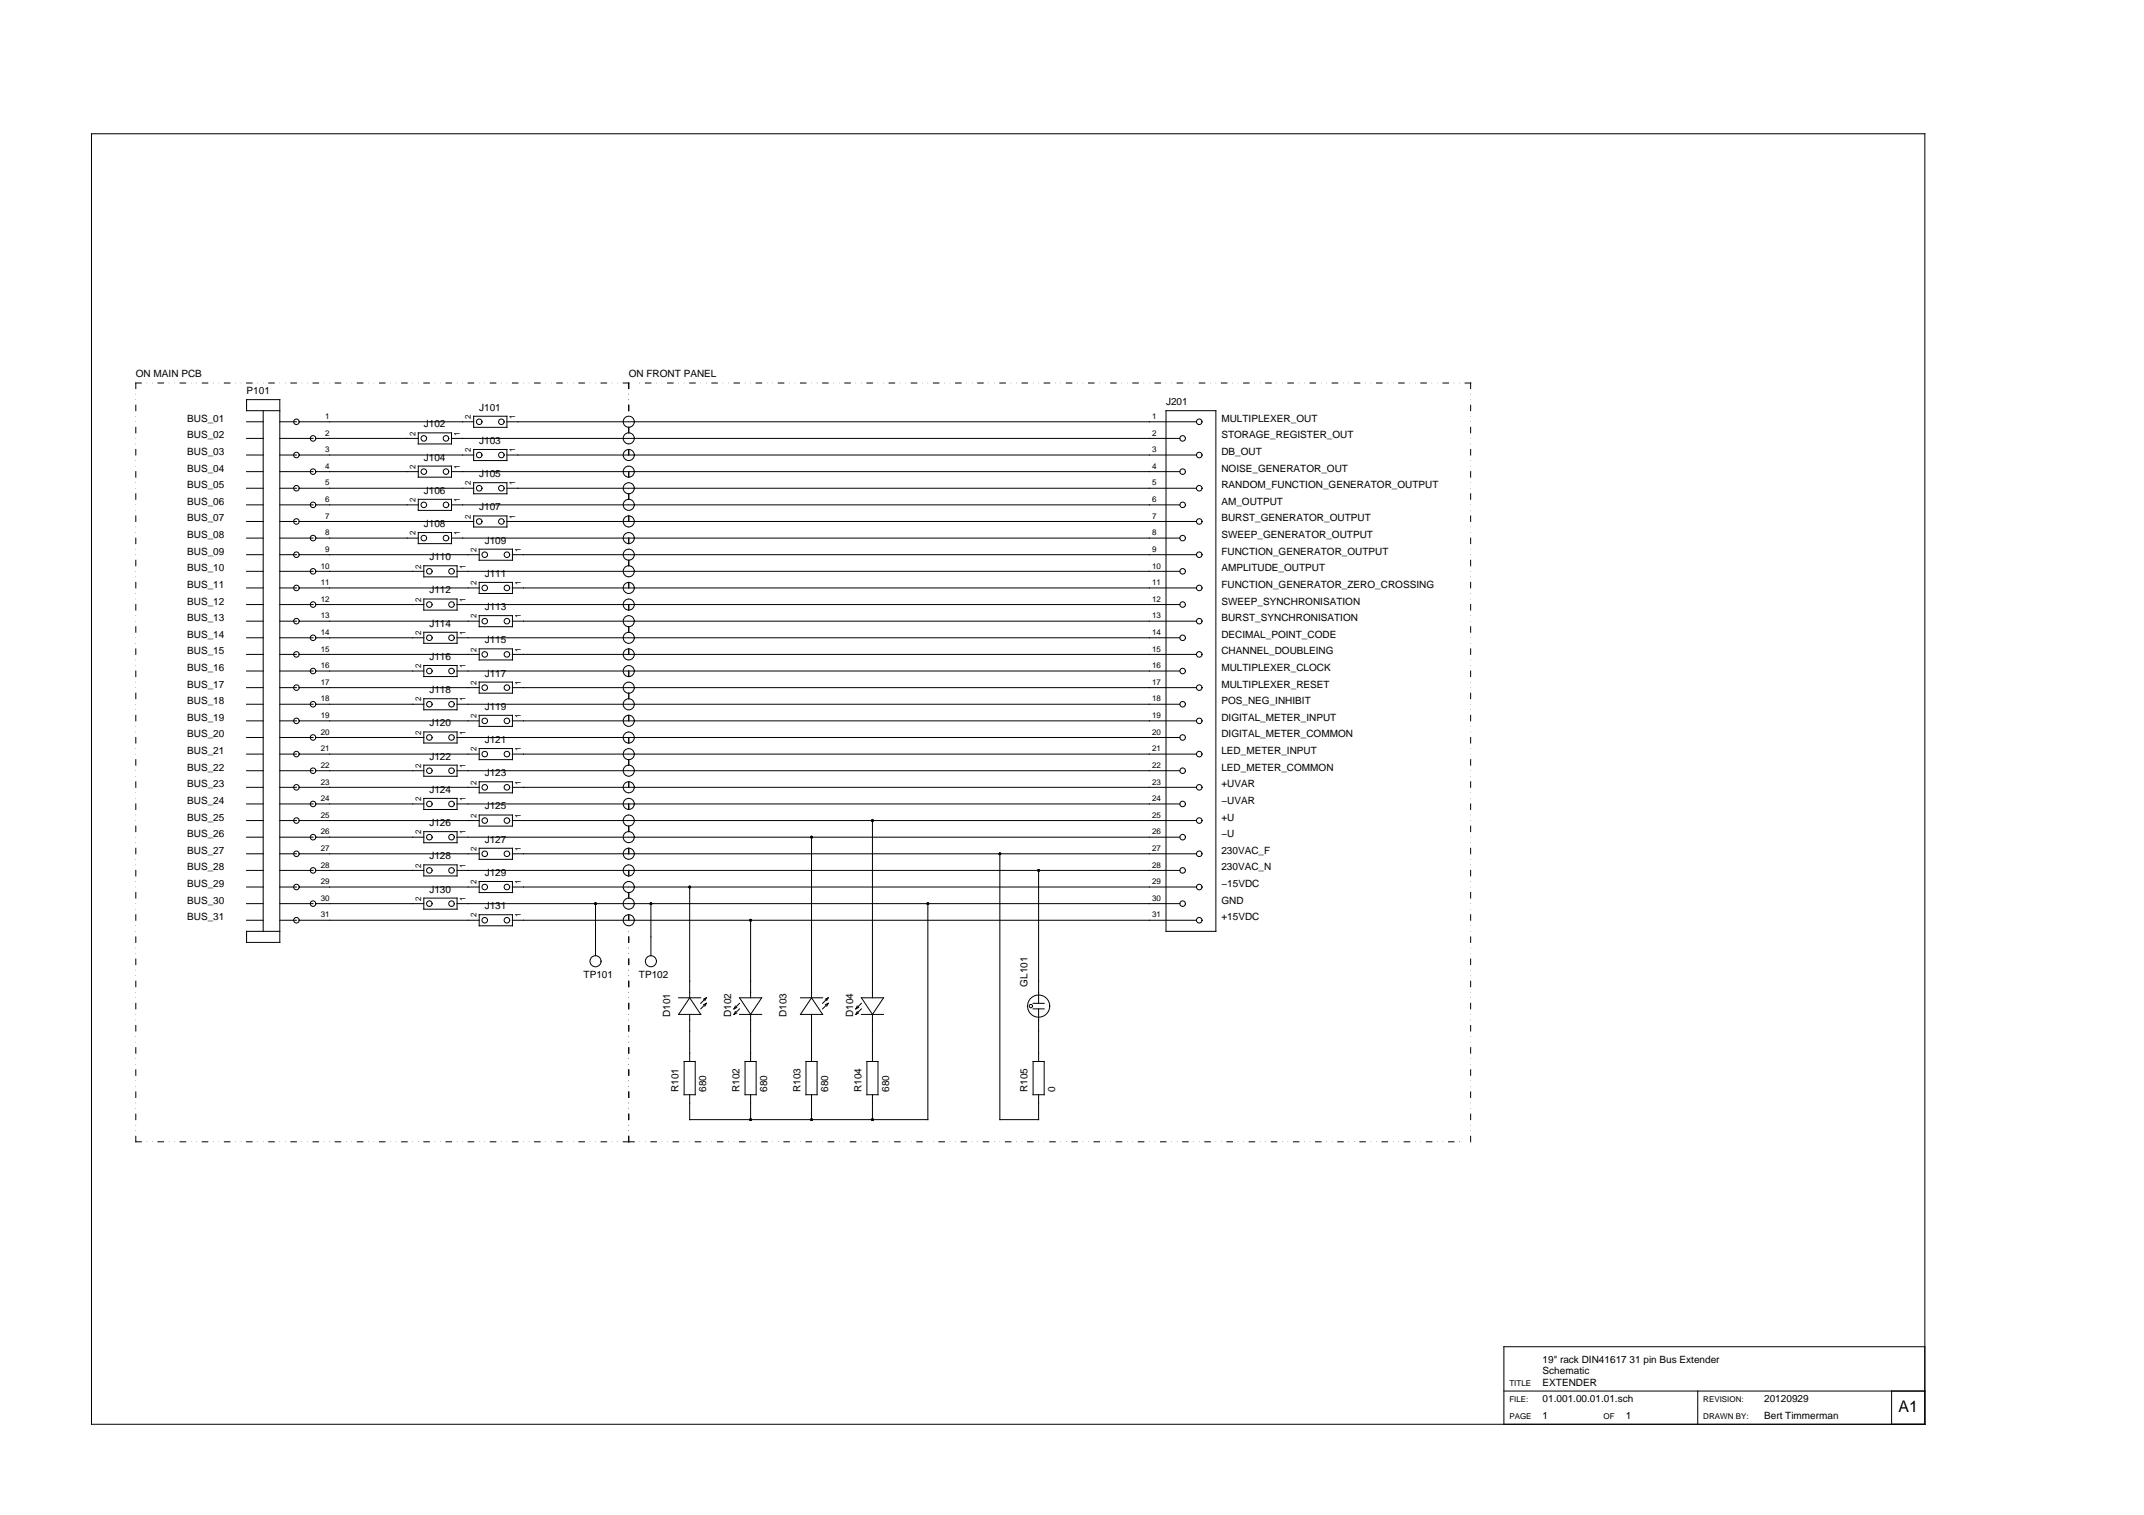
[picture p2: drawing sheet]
<svg xmlns="http://www.w3.org/2000/svg" width="297mm" height="210mm" viewBox="0 0 297 210" stroke-linecap="round" stroke-linejoin="round" font-family="sans-serif">
<g fill="none" stroke="#000" stroke-width=".14">
<path d="M12.7 18.5h254v178.8h-254zM18.8 56.1v.8M18.8 59.2v.8M19.6 53.1h-.8v.7M21.9 53.1h.8M25 53.1h.7M28 53.1h.8M31.1 53.1h.8M34.2 58.4h2.3M34.2 53.1h.7M36.5 56.9v72.1M37.2 53.1h.8"/>
<path d="M38.8 58.4h2.3M38.8 56.9h-4.6v-1.5h4.6v75.2h-4.6v-1.6h4.6M40.3 53.1h.8M41.5 58.4h24.1M43.4 53.1h.7M46.4 53.1h.8M49.5 53.1h.8M52.6 53.1h.7M55.6 53.1h.8M57.9 60h4.7v1.5h-4.7zM58.7 53.1h.8M61.8 53.1h.8"/>
<path d="M64.9 53.1h.7M65.6 57.7h4.6v1.5h-4.6zM67.9 53.1h.8M70.2 58.4h95.6M71 53.1h.8M74.1 53.1h.7M77.1 53.1h.8M80.2 53.1h.8M83.3 53.1h.7M86.3 53.1h.8v.7M87.1 56.1v.8M87.1 59.2v.8"/>
<path d="M89.4 53.1h.8M92.5 53.1h.7M95.6 53.1h.7M98.6 53.1h.8M101.7 53.1h.8M104.8 53.1h.7M107.8 53.1h.8M110.9 53.1h.8M114 53.1h.7M117 53.1h.8M120.1 53.1h.8M123.2 53.1h.7"/>
<path d="M126.2 53.1h.8M129.3 53.1h.8M132.4 53.1h.8M135.5 53.1h.7M138.5 53.1h.8M141.6 53.1h.8M144.7 53.1h.7M147.7 53.1h.8M150.8 53.1h.8M153.9 53.1h.7M156.9 53.1h.8M160 53.1h.8"/>
<path d="M161.5 56.9h7v72.1h-7zM163.1 53.1h.7M166.1 53.1h.8M169.2 53.1h.8M172.3 53.1h.8M175.4 53.1h.7M178.4 53.1h.8M181.5 53.1h.8M184.6 53.1h.7M187.6 53.1h.8M190.7 53.1h.8M193.8 53.1h.7"/>
<path d="M196.8 53.1h.8M199.9 53.1h.8M203 53.1h.8v.7M203.8 56.1v.8M203.8 59.2v.8M18.8 62.3v.7M18.8 65.3v.8M18.8 68.4v.8M18.8 71.5v.8M18.8 74.6v.7M18.8 77.6v.8M34.2 72.3h2.3"/>
<path d="M34.2 74.6h2.3M34.2 76.9h2.3M34.2 79.2h2.3M34.2 60.7h2.3M34.2 63h2.3M34.2 65.3h2.3M34.2 67.6h2.3M34.2 69.9h2.3M38.8 72.3h2.3M38.8 74.6h4.6M38.8 76.9h2.3M38.8 79.2h4.6"/>
<path d="M38.8 60.7h4.6M38.8 63h2.3M38.8 65.3h4.6M38.8 67.6h2.3M38.8 69.9h4.6M41.5 72.3h24.1M41.5 76.9h24.9M41.5 63h24.1M41.5 67.6h24.1M43.8 74.6h14.1M43.8 79.2h14.9M43.8 60.7h14.1"/>
<path d="M43.8 65.3h14.1M43.8 69.9h14.1M57.9 64.6h4.7v1.5h-4.7zM57.9 69.2h4.7v1.5h-4.7zM57.9 73.8h4.7v1.5h-4.7zM58.7 78.4h4.6v1.5h-4.6zM62.6 74.6h100.9M62.6 60.7h100.9M62.6 65.3h100.9M62.6 69.9h100.9M63.3 79.2h100.2M65.6 62.3h4.6v1.5h-4.6z"/>
<path d="M65.6 66.9h4.6v1.5h-4.6zM65.6 71.5h4.6v1.5h-4.6zM66.4 76.1h4.6v1.5h-4.6zM70.2 72.3h95.6M70.2 63h95.6M70.2 67.6h95.6M71 76.9h94.8M87.1 62.3v.7M87.1 65.3v.8M87.1 68.4v.8M87.1 71.5v.8M87.1 74.6v.7"/>
<path d="M87.1 77.6v.8M203.8 62.3v.7M203.8 65.3v.8M203.8 68.4v.8M203.8 71.5v.8M203.8 74.6v.7M203.8 77.6v.8M18.8 80.7v.8M18.8 83.8v.7M18.8 86.8v.8M18.8 89.9v.8M18.8 93v.7"/>
<path d="M18.8 96v.8M18.8 99.1v.8M34.2 88.4h2.3M34.2 90.7h2.3M34.2 93h2.3M34.2 95.3h2.3M34.2 97.6h2.3M34.2 99.9h2.3M34.2 81.5h2.3M34.2 86.1h2.3M34.2 83.8h2.3M38.8 88.4h4.6"/>
<path d="M38.8 90.7h2.3M38.8 93h4.6M38.8 95.3h2.3M38.8 97.6h4.6M38.8 99.9h2.3M38.8 81.5h2.3M38.8 86.1h2.3M38.8 83.8h4.6M41.5 90.7h24.9M41.5 95.3h24.9M41.5 99.9h24.9M41.5 81.5h24.9"/>
<path d="M41.5 86.1h24.9M43.8 88.4h14.9M43.8 93h14.9M43.8 97.6h14.9M43.8 83.8h14.9M58.7 83h4.6v1.5h-4.6zM58.7 87.6h4.6v1.5h-4.6zM58.7 92.2h4.6v1.5h-4.6zM58.7 96.8h4.6v1.5h-4.6zM63.3 88.4h100.2M63.3 93h100.2M63.3 97.6h100.2"/>
<path d="M63.3 83.8h100.2M66.4 80.7h4.6v1.5h-4.6zM66.4 85.3h4.6v1.5h-4.6zM66.4 89.9h4.6v1.5h-4.6zM66.4 94.5h4.6v1.5h-4.6zM66.4 99.1h4.6v1.5h-4.6zM71 90.7h94.8M71 95.3h94.8M71 99.9h94.8M71 81.5h94.8M71 86.1h94.8M87.1 80.7v.8"/>
<path d="M87.1 83.8v.7M87.1 86.8v.8M87.1 89.9v.8M87.1 93v.7M87.1 96v.8M87.1 99.1v.8M203.8 80.7v.8M203.8 83.8v.7M203.8 86.8v.8M203.8 89.9v.8M203.8 93v.7M203.8 96v.8"/>
<path d="M203.8 99.1v.8M18.8 102.2v.7M18.8 105.2v.8M18.8 108.3v.8M18.8 111.4v.8M18.8 114.5v.7M18.8 117.5v.8M34.2 111.4h2.3M34.2 109.1h2.3M34.2 106.8h2.3M34.2 104.5h2.3M34.2 102.2h2.3"/>
<path d="M34.2 118.3h2.3M34.2 116h2.3M34.2 113.7h2.3M38.8 111.4h4.6M38.8 109.1h2.3M38.8 106.8h4.6M38.8 104.5h2.3M38.8 102.2h4.6M38.8 118.3h2.3M38.8 116h4.6M38.8 113.7h2.3M41.5 109.1h24.9"/>
<path d="M41.5 104.5h24.9M41.5 118.3h24.9M41.5 113.7h24.9M43.8 111.4h14.9M43.8 106.8h14.9M43.8 102.2h14.9M43.8 116h14.9M58.7 101.4h4.6v1.5h-4.6zM58.7 106h4.6v1.5h-4.6zM58.7 110.6h4.6v1.6h-4.6zM58.7 115.2h4.6v1.6h-4.6zM58.7 119.8h4.6v1.6h-4.6z"/>
<path d="M63.3 111.4h100.2M63.3 106.8h100.2M63.3 102.2h100.2M63.3 116h100.2M66.4 103.7h4.6v1.5h-4.6zM66.4 108.3h4.6v1.6h-4.6zM66.4 112.9h4.6v1.6h-4.6zM66.4 117.5h4.6v1.6h-4.6zM71 109.1h94.8M71 104.5h94.8M71 118.3h94.8M71 113.7h94.8"/>
<path d="M87.1 102.2v.7M87.1 105.2v.8M87.1 108.3v.8M87.1 111.4v.8M87.1 114.5v.7M87.1 117.5v.8M112.4 116v22.2M120.9 113.7v24.5M138.5 118.3v36.8h5.4v-3.4M203.8 102.2v.7M203.8 105.2v.8M203.8 108.3v.8"/>
<path d="M203.8 111.4v.8M203.8 114.5v.7M203.8 117.5v.8M18.8 120.6v.8M18.8 123.7v.7M18.8 126.7v.8M18.8 129.8v.8M18.8 132.9v.7M18.8 135.9v.8M18.8 139v.8M34.2 122.9h2.3M34.2 120.6h2.3"/>
<path d="M34.2 127.5h2.3M34.2 125.2h2.3M38.8 122.9h2.3M38.8 120.6h4.6M38.8 127.5h2.3M38.8 125.2h4.6M41.5 122.9h24.9M41.5 127.5h24.9M43.8 120.6h14.9M43.8 125.2h14.9M58.7 124.4h4.6v1.6h-4.6zM63.3 120.6h100.2"/>
<path d="M63.3 125.2h100.2M66.4 122.1h4.6v1.6h-4.6zM66.4 126.7h4.6v1.6h-4.6zM71 122.9h94.8M71 127.5h94.8M82.5 125.2v7.2M87.1 120.6v.8M87.1 123.7v.7M87.1 126.7v.8M87.1 129.8v.8M87.1 132.9v.7M87.1 135.9v.8"/>
<path d="M87.1 139v.8M90.2 125.2v7.2M94 138.2h3.1M95.6 122.9v15.3M95.6 138.2l1.5 2.3h-3.1zM97.9 139l-.8 .8M97.9 138.2l-.8 .8M97.9 138.2l-.4 .2M97.9 138.2l-.2 .4M97.9 139l-.4 .2M97.9 139l-.2 .4M101.9 139.4l-.2 .4"/>
<path d="M102.1 139.6l-.4 .2M102.5 138.2h3l-1.5 2.3zM102.5 139l-.8 .8M102.5 139.8l-.8 .7M104 127.5v10.7M110.9 138.2h3.1M112.4 138.2l1.6 2.3h-3.1zM114.7 139l-.7 .8M114.7 138.2l-.7 .8M114.7 138.2l-.3 .2M114.7 138.2l-.2 .4M114.7 139l-.3 .2"/>
<path d="M114.7 139l-.2 .4M118.8 139.4l-.2 .4M119 139.6l-.4 .2M119.3 138.2h3.1l-1.5 2.3zM119.3 139l-.7 .8M119.3 139.8l-.7 .7M128.5 125.2v29.9h-32.9v-3.4M143.1 139h1.6M143.1 139.8h1.6M143.9 120.6v18.4M143.9 139.8v7.3M203.8 120.6v.8"/>
<path d="M203.8 123.7v.7M203.8 126.7v.8M203.8 129.8v.8M203.8 132.9v.7M203.8 135.9v.8M203.8 139v.8M18.8 157.4v.8h.8M18.8 142.1v.7M18.8 145.2v.7M18.8 148.2v.8M18.8 151.3v.8M18.8 154.4v.7"/>
<path d="M21.9 158.2h.8M25 158.2h.7M28 158.2h.8M31.1 158.2h.8M34.2 158.2h.7M37.2 158.2h.8M40.3 158.2h.8M43.4 158.2h.7M46.4 158.2h.8M49.5 158.2h.8M52.6 158.2h.7M55.6 158.2h.8"/>
<path d="M58.7 158.2h.8M61.8 158.2h.8M64.9 158.2h.7M67.9 158.2h.8M71 158.2h.8M74.1 158.2h.7M77.1 158.2h.8M80.2 158.2h.8M83.3 158.2h.7M86.3 158.2h1.6M87.1 142.1v.7M87.1 145.2v.7"/>
<path d="M87.1 148.2v.8M87.1 151.3v.8M87.1 154.4v.7M87.1 157.4v.8M90.2 158.2h.7M93.2 158.2h.8M94.8 147.1h1.5v4.6h-1.5zM95.6 140.5v6.6M96.3 158.2h.8M99.4 158.2h.8M101.9 140.2l-.2 .3M102.1 140.4l-.4 .1"/>
<path d="M102.5 158.2h.7M102.5 140.5h3M103.2 147.1h1.6v4.6h-1.6zM104 140.5v6.6M104 151.7v3.4M105.5 158.2h.8M108.6 158.2h.8M111.7 158.2h.7M111.7 147.1h1.5v4.6h-1.5zM112.4 140.5v6.6M112.4 151.7v3.4M114.7 158.2h.8"/>
<path d="M117.8 158.2h.8M118.8 140.2l-.2 .3M119 140.4l-.4 .1M119.3 140.5h3.1M120.1 147.1h1.5v4.6h-1.5zM120.9 158.2h.7M120.9 140.5v6.6M120.9 151.7v3.4M123.9 158.2h.8M127 158.2h.8M130.1 158.2h.7M133.2 158.2h.7"/>
<path d="M136.2 158.2h.8M139.3 158.2h.8M142.4 158.2h.7M143.1 147.1h1.6v4.6h-1.6zM145.4 158.2h.8M148.5 158.2h.8M151.6 158.2h.7M154.6 158.2h.8M157.7 158.2h.8M160.8 158.2h.7M163.8 158.2h.8M166.9 158.2h.8"/>
<path d="M170 158.2h.8M173.1 158.2h.7M176.1 158.2h.8M179.2 158.2h.8M182.3 158.2h.7M185.3 158.2h.8M188.4 158.2h.8M191.5 158.2h.7M194.5 158.2h.8M197.6 158.2h.8M200.7 158.2h.7M203.8 142.1v.7"/>
<path d="M203.8 145.2v.7M203.8 148.2v.8M203.8 151.3v.8M203.8 154.4v.7M203.8 157.4v.8M208.4 192.7h58.3M235.2 192.7v4.6M262.1 192.7v4.6M266.7 186.6h-58.3v10.7"/>
<circle cx="41.1" cy="58.4" r=".38"/>
<circle cx="66.4" cy="58.4" r=".38"/>
<circle cx="69.5" cy="58.4" r=".38"/>
<circle cx="87.1" cy="58.4" r=".77"/>
<circle cx="166.1" cy="58.4" r=".38"/>
<circle cx="41.1" cy="67.6" r=".38"/>
<circle cx="41.1" cy="63" r=".38"/>
<circle cx="41.1" cy="72.3" r=".38"/>
<circle cx="41.1" cy="76.9" r=".38"/>
<circle cx="43.4" cy="60.7" r=".38"/>
<circle cx="43.4" cy="79.2" r=".38"/>
<circle cx="43.4" cy="74.6" r=".38"/>
<circle cx="43.4" cy="69.9" r=".38"/>
<circle cx="43.4" cy="65.3" r=".38"/>
<circle cx="58.7" cy="60.7" r=".38"/>
<circle cx="58.7" cy="74.6" r=".38"/>
<circle cx="58.7" cy="65.3" r=".38"/>
<circle cx="58.7" cy="69.9" r=".38"/>
<circle cx="59.5" cy="79.2" r=".38"/>
<circle cx="61.8" cy="60.7" r=".38"/>
<circle cx="61.8" cy="74.6" r=".38"/>
<circle cx="61.8" cy="69.9" r=".38"/>
<circle cx="61.8" cy="65.3" r=".38"/>
<circle cx="62.6" cy="79.2" r=".38"/>
<circle cx="66.4" cy="67.6" r=".38"/>
<circle cx="66.4" cy="63" r=".38"/>
<circle cx="66.4" cy="72.3" r=".38"/>
<circle cx="67.2" cy="76.9" r=".38"/>
<circle cx="69.5" cy="67.6" r=".38"/>
<circle cx="69.5" cy="63" r=".38"/>
<circle cx="69.5" cy="72.3" r=".38"/>
<circle cx="70.2" cy="76.9" r=".38"/>
<circle cx="87.1" cy="76.8" r=".77"/>
<circle cx="87.1" cy="74.6" r=".77"/>
<circle cx="87.1" cy="60.7" r=".77"/>
<circle cx="87.1" cy="67.6" r=".77"/>
<circle cx="87.1" cy="69.9" r=".77"/>
<circle cx="87.1" cy="72.2" r=".77"/>
<circle cx="87.1" cy="65.3" r=".77"/>
<circle cx="87.1" cy="79.1" r=".77"/>
<circle cx="87.1" cy="63" r=".77"/>
<circle cx="163.8" cy="60.7" r=".38"/>
<circle cx="163.8" cy="79.2" r=".38"/>
<circle cx="163.8" cy="74.6" r=".38"/>
<circle cx="163.8" cy="65.3" r=".38"/>
<circle cx="163.8" cy="69.9" r=".38"/>
<circle cx="166.1" cy="63" r=".38"/>
<circle cx="166.1" cy="67.6" r=".38"/>
<circle cx="166.1" cy="72.3" r=".38"/>
<circle cx="166.1" cy="76.9" r=".38"/>
<circle cx="41.1" cy="86.1" r=".38"/>
<circle cx="41.1" cy="90.7" r=".38"/>
<circle cx="41.1" cy="81.5" r=".38"/>
<circle cx="41.1" cy="95.3" r=".38"/>
<circle cx="41.1" cy="99.9" r=".38"/>
<circle cx="43.4" cy="83.8" r=".38"/>
<circle cx="43.4" cy="93" r=".38"/>
<circle cx="43.4" cy="97.6" r=".38"/>
<circle cx="43.4" cy="88.4" r=".38"/>
<circle cx="59.5" cy="83.8" r=".38"/>
<circle cx="59.5" cy="93" r=".38"/>
<circle cx="59.5" cy="97.6" r=".38"/>
<circle cx="59.5" cy="88.4" r=".38"/>
<circle cx="62.6" cy="83.8" r=".38"/>
<circle cx="62.6" cy="93" r=".38"/>
<circle cx="62.6" cy="97.6" r=".38"/>
<circle cx="62.6" cy="88.4" r=".38"/>
<circle cx="67.2" cy="86.1" r=".38"/>
<circle cx="67.2" cy="90.7" r=".38"/>
<circle cx="67.2" cy="81.5" r=".38"/>
<circle cx="67.2" cy="95.3" r=".38"/>
<circle cx="67.2" cy="99.9" r=".38"/>
<circle cx="70.2" cy="86.1" r=".38"/>
<circle cx="70.2" cy="90.7" r=".38"/>
<circle cx="70.2" cy="81.5" r=".38"/>
<circle cx="70.2" cy="95.3" r=".38"/>
<circle cx="70.2" cy="99.9" r=".38"/>
<circle cx="87.1" cy="81.5" r=".77"/>
<circle cx="87.1" cy="95.3" r=".77"/>
<circle cx="87.1" cy="99.9" r=".77"/>
<circle cx="87.1" cy="83.8" r=".77"/>
<circle cx="87.1" cy="88.4" r=".77"/>
<circle cx="87.1" cy="93" r=".77"/>
<circle cx="87.1" cy="90.7" r=".77"/>
<circle cx="87.1" cy="86.1" r=".77"/>
<circle cx="87.1" cy="97.6" r=".77"/>
<circle cx="163.8" cy="83.8" r=".38"/>
<circle cx="163.8" cy="93" r=".38"/>
<circle cx="163.8" cy="97.6" r=".38"/>
<circle cx="163.8" cy="88.4" r=".38"/>
<circle cx="166.1" cy="86.1" r=".38"/>
<circle cx="166.1" cy="90.7" r=".38"/>
<circle cx="166.1" cy="81.5" r=".38"/>
<circle cx="166.1" cy="95.3" r=".38"/>
<circle cx="166.1" cy="99.9" r=".38"/>
<circle cx="41.1" cy="113.7" r=".38"/>
<circle cx="41.1" cy="109.1" r=".38"/>
<circle cx="41.1" cy="118.3" r=".38"/>
<circle cx="41.1" cy="104.5" r=".38"/>
<circle cx="43.4" cy="111.4" r=".38"/>
<circle cx="43.4" cy="102.2" r=".38"/>
<circle cx="43.4" cy="116" r=".38"/>
<circle cx="43.4" cy="106.8" r=".38"/>
<circle cx="59.5" cy="111.4" r=".38"/>
<circle cx="59.5" cy="116" r=".38"/>
<circle cx="59.5" cy="102.2" r=".38"/>
<circle cx="59.5" cy="106.8" r=".38"/>
<circle cx="62.6" cy="102.2" r=".38"/>
<circle cx="62.6" cy="111.4" r=".38"/>
<circle cx="62.6" cy="116" r=".38"/>
<circle cx="62.6" cy="106.8" r=".38"/>
<circle cx="67.2" cy="113.7" r=".38"/>
<circle cx="67.2" cy="109.1" r=".38"/>
<circle cx="67.2" cy="118.3" r=".38"/>
<circle cx="67.2" cy="104.5" r=".38"/>
<circle cx="70.2" cy="113.7" r=".38"/>
<circle cx="70.2" cy="118.3" r=".38"/>
<circle cx="70.2" cy="109.1" r=".38"/>
<circle cx="70.2" cy="104.5" r=".38"/>
<circle cx="87.1" cy="111.4" r=".77"/>
<circle cx="87.1" cy="102.2" r=".77"/>
<circle cx="87.1" cy="106.8" r=".77"/>
<circle cx="87.1" cy="113.7" r=".77"/>
<circle cx="87.1" cy="118.3" r=".77"/>
<circle cx="87.1" cy="116" r=".77"/>
<circle cx="87.1" cy="109.1" r=".77"/>
<circle cx="87.1" cy="104.5" r=".77"/>
<circle cx="163.8" cy="102.2" r=".38"/>
<circle cx="163.8" cy="116" r=".38"/>
<circle cx="163.8" cy="111.4" r=".38"/>
<circle cx="163.8" cy="106.8" r=".38"/>
<circle cx="166.1" cy="113.7" r=".38"/>
<circle cx="166.1" cy="118.3" r=".38"/>
<circle cx="166.1" cy="109.1" r=".38"/>
<circle cx="166.1" cy="104.5" r=".38"/>
<circle cx="41.1" cy="122.9" r=".38"/>
<circle cx="41.1" cy="127.5" r=".38"/>
<circle cx="43.4" cy="120.6" r=".38"/>
<circle cx="43.4" cy="125.2" r=".38"/>
<circle cx="59.5" cy="120.6" r=".38"/>
<circle cx="59.5" cy="125.2" r=".38"/>
<circle cx="62.6" cy="120.6" r=".38"/>
<circle cx="62.6" cy="125.2" r=".38"/>
<circle cx="67.2" cy="122.9" r=".38"/>
<circle cx="67.2" cy="127.5" r=".38"/>
<circle cx="70.2" cy="122.9" r=".38"/>
<circle cx="70.2" cy="127.5" r=".38"/>
<circle cx="82.5" cy="133.2" r=".77"/>
<circle cx="87.1" cy="125.2" r=".77"/>
<circle cx="87.1" cy="122.9" r=".77"/>
<circle cx="87.1" cy="120.6" r=".77"/>
<circle cx="87.1" cy="127.5" r=".77"/>
<circle cx="90.2" cy="133.2" r=".77"/>
<circle cx="142.8" cy="139.4" r=".23"/>
<circle cx="143.9" cy="139.4" r="1.54"/>
<circle cx="163.8" cy="120.6" r=".38"/>
<circle cx="163.8" cy="125.2" r=".38"/>
<circle cx="166.1" cy="122.9" r=".38"/>
<circle cx="166.1" cy="127.5" r=".38"/>
</g>
<g fill="#000">
<circle cx="18.8" cy="55.4" r=".04"/>
<circle cx="18.8" cy="58.4" r=".04"/>
<circle cx="18.8" cy="54.6" r=".04"/>
<circle cx="18.8" cy="57.7" r=".04"/>
<circle cx="20.3" cy="53.1" r=".04"/>
<circle cx="21.1" cy="53.1" r=".04"/>
<circle cx="23.4" cy="53.1" r=".04"/>
<circle cx="24.2" cy="53.1" r=".04"/>
<circle cx="26.5" cy="53.1" r=".04"/>
<circle cx="27.3" cy="53.1" r=".04"/>
<circle cx="29.6" cy="53.1" r=".04"/>
<circle cx="30.3" cy="53.1" r=".04"/>
<circle cx="32.6" cy="53.1" r=".04"/>
<circle cx="33.4" cy="53.1" r=".04"/>
<circle cx="35.7" cy="53.1" r=".04"/>
<circle cx="36.5" cy="53.1" r=".04"/>
<circle cx="38.8" cy="53.1" r=".04"/>
<circle cx="39.5" cy="53.1" r=".04"/>
<circle cx="41.8" cy="53.1" r=".04"/>
<circle cx="42.6" cy="53.1" r=".04"/>
<circle cx="44.9" cy="53.1" r=".04"/>
<circle cx="45.7" cy="53.1" r=".04"/>
<circle cx="48" cy="53.1" r=".04"/>
<circle cx="48.7" cy="53.1" r=".04"/>
<circle cx="51" cy="53.1" r=".04"/>
<circle cx="51.8" cy="53.1" r=".04"/>
<circle cx="54.1" cy="53.1" r=".04"/>
<circle cx="54.9" cy="53.1" r=".04"/>
<circle cx="57.2" cy="53.1" r=".04"/>
<circle cx="57.9" cy="53.1" r=".04"/>
<circle cx="60.3" cy="53.1" r=".04"/>
<circle cx="61" cy="53.1" r=".04"/>
<circle cx="63.3" cy="53.1" r=".04"/>
<circle cx="64.1" cy="53.1" r=".04"/>
<circle cx="66.4" cy="53.1" r=".04"/>
<circle cx="67.2" cy="53.1" r=".04"/>
<circle cx="69.5" cy="53.1" r=".04"/>
<circle cx="70.2" cy="53.1" r=".04"/>
<circle cx="72.5" cy="53.1" r=".04"/>
<circle cx="73.3" cy="53.1" r=".04"/>
<circle cx="75.6" cy="53.1" r=".04"/>
<circle cx="76.4" cy="53.1" r=".04"/>
<circle cx="78.7" cy="53.1" r=".04"/>
<circle cx="79.4" cy="53.1" r=".04"/>
<circle cx="81.7" cy="53.1" r=".04"/>
<circle cx="82.5" cy="53.1" r=".04"/>
<circle cx="84.8" cy="53.1" r=".04"/>
<circle cx="85.6" cy="53.1" r=".04"/>
<circle cx="87.1" cy="55.4" r=".04"/>
<circle cx="87.1" cy="58.4" r=".04"/>
<circle cx="87.1" cy="54.6" r=".04"/>
<circle cx="87.1" cy="57.7" r=".04"/>
<circle cx="88.6" cy="53.1" r=".04"/>
<circle cx="90.9" cy="53.1" r=".04"/>
<circle cx="91.7" cy="53.1" r=".04"/>
<circle cx="94" cy="53.1" r=".04"/>
<circle cx="94.8" cy="53.1" r=".04"/>
<circle cx="97.1" cy="53.1" r=".04"/>
<circle cx="97.9" cy="53.1" r=".04"/>
<circle cx="100.2" cy="53.1" r=".04"/>
<circle cx="100.9" cy="53.1" r=".04"/>
<circle cx="103.2" cy="53.1" r=".04"/>
<circle cx="104" cy="53.1" r=".04"/>
<circle cx="106.3" cy="53.1" r=".04"/>
<circle cx="107.1" cy="53.1" r=".04"/>
<circle cx="109.4" cy="53.1" r=".04"/>
<circle cx="110.1" cy="53.1" r=".04"/>
<circle cx="112.4" cy="53.1" r=".04"/>
<circle cx="113.2" cy="53.1" r=".04"/>
<circle cx="115.5" cy="53.1" r=".04"/>
<circle cx="116.3" cy="53.1" r=".04"/>
<circle cx="118.6" cy="53.1" r=".04"/>
<circle cx="119.3" cy="53.1" r=".04"/>
<circle cx="121.6" cy="53.1" r=".04"/>
<circle cx="122.4" cy="53.1" r=".04"/>
<circle cx="124.7" cy="53.1" r=".04"/>
<circle cx="125.5" cy="53.1" r=".04"/>
<circle cx="127.8" cy="53.1" r=".04"/>
<circle cx="128.5" cy="53.1" r=".04"/>
<circle cx="130.8" cy="53.1" r=".04"/>
<circle cx="131.6" cy="53.1" r=".04"/>
<circle cx="133.9" cy="53.1" r=".04"/>
<circle cx="134.7" cy="53.1" r=".04"/>
<circle cx="137" cy="53.1" r=".04"/>
<circle cx="137.8" cy="53.1" r=".04"/>
<circle cx="140.1" cy="53.1" r=".04"/>
<circle cx="140.8" cy="53.1" r=".04"/>
<circle cx="143.1" cy="53.1" r=".04"/>
<circle cx="143.9" cy="53.1" r=".04"/>
<circle cx="146.2" cy="53.1" r=".04"/>
<circle cx="147" cy="53.1" r=".04"/>
<circle cx="149.3" cy="53.1" r=".04"/>
<circle cx="150" cy="53.1" r=".04"/>
<circle cx="152.3" cy="53.1" r=".04"/>
<circle cx="153.1" cy="53.1" r=".04"/>
<circle cx="155.4" cy="53.1" r=".04"/>
<circle cx="156.2" cy="53.1" r=".04"/>
<circle cx="158.5" cy="53.1" r=".04"/>
<circle cx="159.2" cy="53.1" r=".04"/>
<circle cx="161.5" cy="53.1" r=".04"/>
<circle cx="162.3" cy="53.1" r=".04"/>
<circle cx="164.6" cy="53.1" r=".04"/>
<circle cx="165.4" cy="53.1" r=".04"/>
<circle cx="167.7" cy="53.1" r=".04"/>
<circle cx="168.5" cy="53.1" r=".04"/>
<circle cx="170.8" cy="53.1" r=".04"/>
<circle cx="171.5" cy="53.1" r=".04"/>
<circle cx="173.8" cy="53.1" r=".04"/>
<circle cx="174.6" cy="53.1" r=".04"/>
<circle cx="176.9" cy="53.1" r=".04"/>
<circle cx="177.7" cy="53.1" r=".04"/>
<circle cx="180" cy="53.1" r=".04"/>
<circle cx="180.7" cy="53.1" r=".04"/>
<circle cx="183" cy="53.1" r=".04"/>
<circle cx="183.8" cy="53.1" r=".04"/>
<circle cx="186.1" cy="53.1" r=".04"/>
<circle cx="186.9" cy="53.1" r=".04"/>
<circle cx="189.2" cy="53.1" r=".04"/>
<circle cx="189.9" cy="53.1" r=".04"/>
<circle cx="192.2" cy="53.1" r=".04"/>
<circle cx="193" cy="53.1" r=".04"/>
<circle cx="195.3" cy="53.1" r=".04"/>
<circle cx="196.1" cy="53.1" r=".04"/>
<circle cx="198.4" cy="53.1" r=".04"/>
<circle cx="199.1" cy="53.1" r=".04"/>
<circle cx="201.4" cy="53.1" r=".04"/>
<circle cx="202.2" cy="53.1" r=".04"/>
<circle cx="203.8" cy="55.4" r=".04"/>
<circle cx="203.8" cy="58.4" r=".04"/>
<circle cx="203.8" cy="54.6" r=".04"/>
<circle cx="203.8" cy="57.7" r=".04"/>
<circle cx="18.8" cy="69.9" r=".04"/>
<circle cx="18.8" cy="66.9" r=".04"/>
<circle cx="18.8" cy="70.7" r=".04"/>
<circle cx="18.8" cy="73" r=".04"/>
<circle cx="18.8" cy="79.2" r=".04"/>
<circle cx="18.8" cy="79.9" r=".04"/>
<circle cx="18.8" cy="76.1" r=".04"/>
<circle cx="18.8" cy="76.9" r=".04"/>
<circle cx="18.8" cy="61.5" r=".04"/>
<circle cx="18.8" cy="64.6" r=".04"/>
<circle cx="18.8" cy="63.8" r=".04"/>
<circle cx="18.8" cy="60.7" r=".04"/>
<circle cx="18.8" cy="67.6" r=".04"/>
<circle cx="18.8" cy="73.8" r=".04"/>
<circle cx="87.1" cy="66.9" r=".04"/>
<circle cx="87.1" cy="69.9" r=".04"/>
<circle cx="87.1" cy="70.7" r=".04"/>
<circle cx="87.1" cy="73" r=".04"/>
<circle cx="87.1" cy="79.2" r=".04"/>
<circle cx="87.1" cy="76.1" r=".04"/>
<circle cx="87.1" cy="76.9" r=".04"/>
<circle cx="87.1" cy="79.9" r=".04"/>
<circle cx="87.1" cy="64.6" r=".04"/>
<circle cx="87.1" cy="61.5" r=".04"/>
<circle cx="87.1" cy="67.6" r=".04"/>
<circle cx="87.1" cy="63.8" r=".04"/>
<circle cx="87.1" cy="60.7" r=".04"/>
<circle cx="87.1" cy="73.8" r=".04"/>
<circle cx="203.8" cy="66.9" r=".04"/>
<circle cx="203.8" cy="70.7" r=".04"/>
<circle cx="203.8" cy="69.9" r=".04"/>
<circle cx="203.8" cy="79.2" r=".04"/>
<circle cx="203.8" cy="79.9" r=".04"/>
<circle cx="203.8" cy="76.9" r=".04"/>
<circle cx="203.8" cy="73" r=".04"/>
<circle cx="203.8" cy="76.1" r=".04"/>
<circle cx="203.8" cy="64.6" r=".04"/>
<circle cx="203.8" cy="61.5" r=".04"/>
<circle cx="203.8" cy="67.6" r=".04"/>
<circle cx="203.8" cy="63.8" r=".04"/>
<circle cx="203.8" cy="60.7" r=".04"/>
<circle cx="203.8" cy="73.8" r=".04"/>
<circle cx="18.8" cy="89.1" r=".04"/>
<circle cx="18.8" cy="86.1" r=".04"/>
<circle cx="18.8" cy="83" r=".04"/>
<circle cx="18.8" cy="82.2" r=".04"/>
<circle cx="18.8" cy="92.2" r=".04"/>
<circle cx="18.8" cy="88.4" r=".04"/>
<circle cx="18.8" cy="85.3" r=".04"/>
<circle cx="18.8" cy="94.5" r=".04"/>
<circle cx="18.8" cy="98.3" r=".04"/>
<circle cx="18.8" cy="95.3" r=".04"/>
<circle cx="18.8" cy="91.4" r=".04"/>
<circle cx="18.8" cy="97.6" r=".04"/>
<circle cx="87.1" cy="83" r=".04"/>
<circle cx="87.1" cy="86.1" r=".04"/>
<circle cx="87.1" cy="89.1" r=".04"/>
<circle cx="87.1" cy="88.4" r=".04"/>
<circle cx="87.1" cy="82.2" r=".04"/>
<circle cx="87.1" cy="92.2" r=".04"/>
<circle cx="87.1" cy="85.3" r=".04"/>
<circle cx="87.1" cy="94.5" r=".04"/>
<circle cx="87.1" cy="98.3" r=".04"/>
<circle cx="87.1" cy="95.3" r=".04"/>
<circle cx="87.1" cy="91.4" r=".04"/>
<circle cx="87.1" cy="97.6" r=".04"/>
<circle cx="203.8" cy="86.1" r=".04"/>
<circle cx="203.8" cy="89.1" r=".04"/>
<circle cx="203.8" cy="83" r=".04"/>
<circle cx="203.8" cy="92.2" r=".04"/>
<circle cx="203.8" cy="88.4" r=".04"/>
<circle cx="203.8" cy="82.2" r=".04"/>
<circle cx="203.8" cy="85.3" r=".04"/>
<circle cx="203.8" cy="98.3" r=".04"/>
<circle cx="203.8" cy="94.5" r=".04"/>
<circle cx="203.8" cy="91.4" r=".04"/>
<circle cx="203.8" cy="95.3" r=".04"/>
<circle cx="203.8" cy="97.6" r=".04"/>
<circle cx="18.8" cy="100.6" r=".04"/>
<circle cx="18.8" cy="113.7" r=".04"/>
<circle cx="18.8" cy="109.9" r=".04"/>
<circle cx="18.8" cy="116" r=".04"/>
<circle cx="18.8" cy="106.8" r=".04"/>
<circle cx="18.8" cy="112.9" r=".04"/>
<circle cx="18.8" cy="107.5" r=".04"/>
<circle cx="18.8" cy="103.7" r=".04"/>
<circle cx="18.8" cy="116.8" r=".04"/>
<circle cx="18.8" cy="119.8" r=".04"/>
<circle cx="18.8" cy="119.1" r=".04"/>
<circle cx="18.8" cy="110.6" r=".04"/>
<circle cx="18.8" cy="101.4" r=".04"/>
<circle cx="18.8" cy="104.5" r=".04"/>
<circle cx="87.1" cy="107.5" r=".04"/>
<circle cx="87.1" cy="113.7" r=".04"/>
<circle cx="87.1" cy="119.8" r=".04"/>
<circle cx="87.1" cy="106.8" r=".04"/>
<circle cx="87.1" cy="103.7" r=".04"/>
<circle cx="87.1" cy="109.9" r=".04"/>
<circle cx="87.1" cy="116" r=".04"/>
<circle cx="87.1" cy="100.6" r=".04"/>
<circle cx="87.1" cy="116.8" r=".04"/>
<circle cx="87.1" cy="112.9" r=".04"/>
<circle cx="87.1" cy="119.1" r=".04"/>
<circle cx="87.1" cy="101.4" r=".04"/>
<circle cx="87.1" cy="104.5" r=".04"/>
<circle cx="87.1" cy="110.6" r=".04"/>
<circle cx="112.4" cy="116" r=".19"/>
<circle cx="120.9" cy="113.7" r=".19"/>
<circle cx="138.5" cy="118.3" r=".19"/>
<circle cx="203.8" cy="116.8" r=".04"/>
<circle cx="203.8" cy="106.8" r=".04"/>
<circle cx="203.8" cy="116" r=".04"/>
<circle cx="203.8" cy="112.9" r=".04"/>
<circle cx="203.8" cy="109.9" r=".04"/>
<circle cx="203.8" cy="103.7" r=".04"/>
<circle cx="203.8" cy="100.6" r=".04"/>
<circle cx="203.8" cy="119.8" r=".04"/>
<circle cx="203.8" cy="113.7" r=".04"/>
<circle cx="203.8" cy="107.5" r=".04"/>
<circle cx="203.8" cy="119.1" r=".04"/>
<circle cx="203.8" cy="110.6" r=".04"/>
<circle cx="203.8" cy="101.4" r=".04"/>
<circle cx="203.8" cy="104.5" r=".04"/>
<circle cx="18.8" cy="137.5" r=".04"/>
<circle cx="18.8" cy="131.3" r=".04"/>
<circle cx="18.8" cy="122.9" r=".04"/>
<circle cx="18.8" cy="126" r=".04"/>
<circle cx="18.8" cy="129" r=".04"/>
<circle cx="18.8" cy="135.2" r=".04"/>
<circle cx="18.8" cy="122.1" r=".04"/>
<circle cx="18.8" cy="138.2" r=".04"/>
<circle cx="18.8" cy="134.4" r=".04"/>
<circle cx="18.8" cy="132.1" r=".04"/>
<circle cx="18.8" cy="128.3" r=".04"/>
<circle cx="18.8" cy="125.2" r=".04"/>
<circle cx="82.5" cy="125.2" r=".19"/>
<circle cx="87.1" cy="131.3" r=".04"/>
<circle cx="87.1" cy="137.5" r=".04"/>
<circle cx="87.1" cy="122.9" r=".04"/>
<circle cx="87.1" cy="126" r=".04"/>
<circle cx="87.1" cy="135.2" r=".04"/>
<circle cx="87.1" cy="129" r=".04"/>
<circle cx="87.1" cy="122.1" r=".04"/>
<circle cx="87.1" cy="134.4" r=".04"/>
<circle cx="87.1" cy="125.2" r=".04"/>
<circle cx="87.1" cy="132.1" r=".04"/>
<circle cx="87.1" cy="138.2" r=".04"/>
<circle cx="87.1" cy="128.3" r=".04"/>
<circle cx="90.2" cy="125.2" r=".19"/>
<circle cx="95.6" cy="122.9" r=".19"/>
<circle cx="104" cy="127.5" r=".19"/>
<circle cx="128.5" cy="125.2" r=".19"/>
<circle cx="143.9" cy="120.6" r=".19"/>
<circle cx="203.8" cy="137.5" r=".04"/>
<circle cx="203.8" cy="131.3" r=".04"/>
<circle cx="203.8" cy="122.9" r=".04"/>
<circle cx="203.8" cy="126" r=".04"/>
<circle cx="203.8" cy="135.2" r=".04"/>
<circle cx="203.8" cy="129" r=".04"/>
<circle cx="203.8" cy="122.1" r=".04"/>
<circle cx="203.8" cy="134.4" r=".04"/>
<circle cx="203.8" cy="125.2" r=".04"/>
<circle cx="203.8" cy="138.2" r=".04"/>
<circle cx="203.8" cy="132.1" r=".04"/>
<circle cx="203.8" cy="128.3" r=".04"/>
<circle cx="18.8" cy="143.6" r=".04"/>
<circle cx="18.8" cy="144.4" r=".04"/>
<circle cx="18.8" cy="140.5" r=".04"/>
<circle cx="18.8" cy="153.6" r=".04"/>
<circle cx="18.8" cy="150.5" r=".04"/>
<circle cx="18.8" cy="146.7" r=".04"/>
<circle cx="18.8" cy="152.8" r=".04"/>
<circle cx="18.8" cy="149.8" r=".04"/>
<circle cx="18.8" cy="156.7" r=".04"/>
<circle cx="18.8" cy="141.3" r=".04"/>
<circle cx="18.8" cy="155.9" r=".04"/>
<circle cx="18.8" cy="147.5" r=".04"/>
<circle cx="20.3" cy="158.2" r=".04"/>
<circle cx="21.1" cy="158.2" r=".04"/>
<circle cx="23.4" cy="158.2" r=".04"/>
<circle cx="24.2" cy="158.2" r=".04"/>
<circle cx="26.5" cy="158.2" r=".04"/>
<circle cx="27.3" cy="158.2" r=".04"/>
<circle cx="29.6" cy="158.2" r=".04"/>
<circle cx="30.3" cy="158.2" r=".04"/>
<circle cx="32.6" cy="158.2" r=".04"/>
<circle cx="33.4" cy="158.2" r=".04"/>
<circle cx="35.7" cy="158.2" r=".04"/>
<circle cx="36.5" cy="158.2" r=".04"/>
<circle cx="38.8" cy="158.2" r=".04"/>
<circle cx="39.5" cy="158.2" r=".04"/>
<circle cx="41.8" cy="158.2" r=".04"/>
<circle cx="42.6" cy="158.2" r=".04"/>
<circle cx="44.9" cy="158.2" r=".04"/>
<circle cx="45.7" cy="158.2" r=".04"/>
<circle cx="48" cy="158.2" r=".04"/>
<circle cx="48.7" cy="158.2" r=".04"/>
<circle cx="51" cy="158.2" r=".04"/>
<circle cx="51.8" cy="158.2" r=".04"/>
<circle cx="54.1" cy="158.2" r=".04"/>
<circle cx="54.9" cy="158.2" r=".04"/>
<circle cx="57.2" cy="158.2" r=".04"/>
<circle cx="57.9" cy="158.2" r=".04"/>
<circle cx="60.3" cy="158.2" r=".04"/>
<circle cx="61" cy="158.2" r=".04"/>
<circle cx="63.3" cy="158.2" r=".04"/>
<circle cx="64.1" cy="158.2" r=".04"/>
<circle cx="66.4" cy="158.2" r=".04"/>
<circle cx="67.2" cy="158.2" r=".04"/>
<circle cx="69.5" cy="158.2" r=".04"/>
<circle cx="70.2" cy="158.2" r=".04"/>
<circle cx="72.5" cy="158.2" r=".04"/>
<circle cx="73.3" cy="158.2" r=".04"/>
<circle cx="75.6" cy="158.2" r=".04"/>
<circle cx="76.4" cy="158.2" r=".04"/>
<circle cx="78.7" cy="158.2" r=".04"/>
<circle cx="79.4" cy="158.2" r=".04"/>
<circle cx="81.7" cy="158.2" r=".04"/>
<circle cx="82.5" cy="158.2" r=".04"/>
<circle cx="84.8" cy="158.2" r=".04"/>
<circle cx="85.6" cy="158.2" r=".04"/>
<circle cx="87.1" cy="144.4" r=".04"/>
<circle cx="87.1" cy="140.5" r=".04"/>
<circle cx="87.1" cy="143.6" r=".04"/>
<circle cx="87.1" cy="153.6" r=".04"/>
<circle cx="87.1" cy="150.5" r=".04"/>
<circle cx="87.1" cy="146.7" r=".04"/>
<circle cx="87.1" cy="152.8" r=".04"/>
<circle cx="87.1" cy="156.7" r=".04"/>
<circle cx="87.1" cy="149.8" r=".04"/>
<circle cx="87.1" cy="141.3" r=".04"/>
<circle cx="87.1" cy="155.9" r=".04"/>
<circle cx="87.1" cy="147.5" r=".04"/>
<circle cx="88.6" cy="158.2" r=".04"/>
<circle cx="89.4" cy="158.2" r=".04"/>
<circle cx="91.7" cy="158.2" r=".04"/>
<circle cx="92.5" cy="158.2" r=".04"/>
<circle cx="94.8" cy="158.2" r=".04"/>
<circle cx="95.6" cy="158.2" r=".04"/>
<circle cx="97.9" cy="158.2" r=".04"/>
<circle cx="98.6" cy="158.2" r=".04"/>
<circle cx="100.9" cy="158.2" r=".04"/>
<circle cx="101.7" cy="158.2" r=".04"/>
<circle cx="104" cy="158.2" r=".04"/>
<circle cx="104" cy="155.1" r=".19"/>
<circle cx="104.8" cy="158.2" r=".04"/>
<circle cx="107.1" cy="158.2" r=".04"/>
<circle cx="107.8" cy="158.2" r=".04"/>
<circle cx="110.1" cy="158.2" r=".04"/>
<circle cx="110.9" cy="158.2" r=".04"/>
<circle cx="112.4" cy="155.1" r=".19"/>
<circle cx="113.2" cy="158.2" r=".04"/>
<circle cx="114" cy="158.2" r=".04"/>
<circle cx="116.3" cy="158.2" r=".04"/>
<circle cx="117" cy="158.2" r=".04"/>
<circle cx="119.3" cy="158.2" r=".04"/>
<circle cx="120.1" cy="158.2" r=".04"/>
<circle cx="120.9" cy="155.1" r=".19"/>
<circle cx="122.4" cy="158.2" r=".04"/>
<circle cx="123.2" cy="158.2" r=".04"/>
<circle cx="125.5" cy="158.2" r=".04"/>
<circle cx="126.2" cy="158.2" r=".04"/>
<circle cx="128.5" cy="158.2" r=".04"/>
<circle cx="129.3" cy="158.2" r=".04"/>
<circle cx="131.6" cy="158.2" r=".04"/>
<circle cx="132.4" cy="158.2" r=".04"/>
<circle cx="134.7" cy="158.2" r=".04"/>
<circle cx="135.5" cy="158.2" r=".04"/>
<circle cx="137.8" cy="158.2" r=".04"/>
<circle cx="138.5" cy="158.2" r=".04"/>
<circle cx="140.8" cy="158.2" r=".04"/>
<circle cx="141.6" cy="158.2" r=".04"/>
<circle cx="143.9" cy="158.2" r=".04"/>
<circle cx="144.7" cy="158.2" r=".04"/>
<circle cx="147" cy="158.2" r=".04"/>
<circle cx="147.7" cy="158.2" r=".04"/>
<circle cx="150" cy="158.2" r=".04"/>
<circle cx="150.8" cy="158.2" r=".04"/>
<circle cx="153.1" cy="158.2" r=".04"/>
<circle cx="153.9" cy="158.2" r=".04"/>
<circle cx="156.2" cy="158.2" r=".04"/>
<circle cx="156.9" cy="158.2" r=".04"/>
<circle cx="159.2" cy="158.2" r=".04"/>
<circle cx="160" cy="158.2" r=".04"/>
<circle cx="162.3" cy="158.2" r=".04"/>
<circle cx="163.1" cy="158.2" r=".04"/>
<circle cx="165.4" cy="158.2" r=".04"/>
<circle cx="166.1" cy="158.2" r=".04"/>
<circle cx="168.5" cy="158.2" r=".04"/>
<circle cx="169.2" cy="158.2" r=".04"/>
<circle cx="171.5" cy="158.2" r=".04"/>
<circle cx="172.3" cy="158.2" r=".04"/>
<circle cx="174.6" cy="158.2" r=".04"/>
<circle cx="175.4" cy="158.2" r=".04"/>
<circle cx="177.7" cy="158.2" r=".04"/>
<circle cx="178.4" cy="158.2" r=".04"/>
<circle cx="180.7" cy="158.2" r=".04"/>
<circle cx="181.5" cy="158.2" r=".04"/>
<circle cx="183.8" cy="158.2" r=".04"/>
<circle cx="184.6" cy="158.2" r=".04"/>
<circle cx="186.9" cy="158.2" r=".04"/>
<circle cx="187.6" cy="158.2" r=".04"/>
<circle cx="189.9" cy="158.2" r=".04"/>
<circle cx="190.7" cy="158.2" r=".04"/>
<circle cx="193" cy="158.2" r=".04"/>
<circle cx="193.8" cy="158.2" r=".04"/>
<circle cx="196.1" cy="158.2" r=".04"/>
<circle cx="196.8" cy="158.2" r=".04"/>
<circle cx="199.1" cy="158.2" r=".04"/>
<circle cx="199.9" cy="158.2" r=".04"/>
<circle cx="202.2" cy="158.2" r=".04"/>
<circle cx="203.8" cy="143.6" r=".04"/>
<circle cx="203.8" cy="144.4" r=".04"/>
<circle cx="203.8" cy="140.5" r=".04"/>
<circle cx="203.8" cy="153.6" r=".04"/>
<circle cx="203.8" cy="150.5" r=".04"/>
<circle cx="203.8" cy="152.8" r=".04"/>
<circle cx="203.8" cy="146.7" r=".04"/>
<circle cx="203.8" cy="149.8" r=".04"/>
<circle cx="203.8" cy="156.7" r=".04"/>
<circle cx="203.8" cy="141.3" r=".04"/>
<circle cx="203.8" cy="155.9" r=".04"/>
<circle cx="203.8" cy="147.5" r=".04"/>
</g>
<text font-size="2.2" x="263" y="195.6">A1</text>
<g font-size="1.4">
<text x="18.8" y="52.3">ON MAIN PCB</text>
<text x="87.1" y="52.3">ON FRONT PANEL</text>
<text x="25.9" y="58.4">BUS_01</text>
<text x="34.2" y="54.6">P101</text>
<text x="58.7" y="59.2">J102</text>
<text x="66.4" y="56.9">J101</text>
<text x="161.5" y="56.1">J201</text>
<text x="169.2" y="58.4">MULTIPLEXER_OUT</text>
<text x="25.9" y="65.3">BUS_04</text>
<text x="25.9" y="63">BUS_03</text>
<text x="25.9" y="60.7">BUS_02</text>
<text x="58.7" y="63.8">J104</text>
<text x="66.4" y="61.5">J103</text>
<text x="169.2" y="60.7">STORAGE_REGISTER_OUT</text>
<text x="169.2" y="63">DB_OUT</text>
<text x="169.2" y="65.3">NOISE_GENERATOR_OUT</text>
<text x="25.9" y="69.9">BUS_06</text>
<text x="25.9" y="67.6">BUS_05</text>
<text x="58.7" y="68.4">J106</text>
<text x="66.4" y="66.1">J105</text>
<text x="66.4" y="70.7">J107</text>
<text x="169.2" y="67.6">RANDOM_FUNCTION_GENERATOR_OUTPUT</text>
<text x="169.2" y="69.9">AM_OUTPUT</text>
<text x="25.9" y="76.9">BUS_09</text>
<text x="25.9" y="74.6">BUS_08</text>
<text x="25.9" y="72.3">BUS_07</text>
<text x="58.7" y="73">J108</text>
<text x="59.5" y="77.6">J110</text>
<text x="67.2" y="75.3">J109</text>
<text x="169.2" y="72.3">BURST_GENERATOR_OUTPUT</text>
<text x="169.2" y="74.6">SWEEP_GENERATOR_OUTPUT</text>
<text x="169.2" y="76.9">FUNCTION_GENERATOR_OUTPUT</text>
<text x="25.9" y="83.8">BUS_12</text>
<text x="25.9" y="81.5">BUS_11</text>
<text x="25.9" y="79.2">BUS_10</text>
<text x="59.5" y="82.2">J112</text>
<text x="67.2" y="79.9">J111</text>
<text x="169.2" y="79.2">AMPLITUDE_OUTPUT</text>
<text x="169.2" y="81.5">FUNCTION_GENERATOR_ZERO_CROSSING</text>
<text x="169.2" y="83.8">SWEEP_SYNCHRONISATION</text>
<text x="25.9" y="88.4">BUS_14</text>
<text x="25.9" y="86.1">BUS_13</text>
<text x="59.5" y="86.8">J114</text>
<text x="67.2" y="84.5">J113</text>
<text x="67.2" y="89.1">J115</text>
<text x="169.2" y="88.4">DECIMAL_POINT_CODE</text>
<text x="169.2" y="86.1">BURST_SYNCHRONISATION</text>
<text x="25.9" y="90.7">BUS_15</text>
<text x="25.9" y="93">BUS_16</text>
<text x="25.9" y="95.3">BUS_17</text>
<text x="59.5" y="91.4">J116</text>
<text x="67.2" y="93.7">J117</text>
<text x="169.2" y="90.7">CHANNEL_DOUBLEING</text>
<text x="169.2" y="93">MULTIPLEXER_CLOCK</text>
<text x="169.2" y="95.3">MULTIPLEXER_RESET</text>
<text x="25.9" y="97.6">BUS_18</text>
<text x="25.9" y="99.9">BUS_19</text>
<text x="59.5" y="96">J118</text>
<text x="59.5" y="100.6">J120</text>
<text x="67.2" y="98.3">J119</text>
<text x="169.2" y="97.6">POS_NEG_INHIBIT</text>
<text x="169.2" y="99.9">DIGITAL_METER_INPUT</text>
<text x="25.9" y="102.2">BUS_20</text>
<text x="25.9" y="104.5">BUS_21</text>
<text x="25.9" y="106.8">BUS_22</text>
<text x="59.5" y="105.2">J122</text>
<text x="67.2" y="102.9">J121</text>
<text x="67.2" y="107.5">J123</text>
<text x="169.2" y="106.8">LED_METER_COMMON</text>
<text x="169.2" y="104.5">LED_METER_INPUT</text>
<text x="169.2" y="102.2">DIGITAL_METER_COMMON</text>
<text x="25.9" y="109.1">BUS_23</text>
<text x="25.9" y="111.4">BUS_24</text>
<text x="25.9" y="113.7">BUS_25</text>
<text x="59.5" y="109.9">J124</text>
<text x="67.2" y="112.2">J125</text>
<text x="169.2" y="111.4">−UVAR</text>
<text x="169.2" y="109.1">+UVAR</text>
<text x="169.2" y="113.7">+U</text>
<text x="25.9" y="118.3">BUS_27</text>
<text x="25.9" y="116">BUS_26</text>
<text x="59.5" y="114.5">J126</text>
<text x="59.5" y="119.1">J128</text>
<text x="67.2" y="116.8">J127</text>
<text x="169.2" y="118.3">230VAC_F</text>
<text x="169.2" y="116">−U</text>
<text x="25.9" y="120.6">BUS_28</text>
<text x="25.9" y="122.9">BUS_29</text>
<text x="25.9" y="125.2">BUS_30</text>
<text x="59.5" y="123.7">J130</text>
<text x="67.2" y="121.4">J129</text>
<text x="67.2" y="126">J131</text>
<text x="169.2" y="122.9">−15VDC</text>
<text x="169.2" y="120.6">230VAC_N</text>
<text x="169.2" y="125.2">GND</text>
<text x="25.9" y="127.5">BUS_31</text>
<text x="169.2" y="127.5">+15VDC</text>
<text x="80.8" y="135.6">TP101</text>
<text x="88.5" y="135.6">TP102</text>
<text x="142.4" y="136.7" transform="rotate(-90 142.4 136.7)">GL101</text>
<text x="92.9" y="140.9" transform="rotate(-90 92.9 140.9)">D101</text>
<text x="101.3" y="140.9" transform="rotate(-90 101.3 140.9)">D102</text>
<text x="109" y="140.9" transform="rotate(-90 109 140.9)">D103</text>
<text x="118.2" y="140.9" transform="rotate(-90 118.2 140.9)">D104</text>
<text x="94" y="151.3" transform="rotate(-90 94 151.3)">R101</text>
<text x="97.9" y="151.3" transform="rotate(-90 97.9 151.3)">680</text>
<text x="102.5" y="151.3" transform="rotate(-90 102.5 151.3)">R102</text>
<text x="106.3" y="151.3" transform="rotate(-90 106.3 151.3)">680</text>
<text x="110.9" y="151.3" transform="rotate(-90 110.9 151.3)">R103</text>
<text x="114.7" y="151.3" transform="rotate(-90 114.7 151.3)">680</text>
<text x="119.3" y="151.3" transform="rotate(-90 119.3 151.3)">R104</text>
<text x="123.2" y="151.3" transform="rotate(-90 123.2 151.3)">680</text>
<text x="142.4" y="151.3" transform="rotate(-90 142.4 151.3)">R105</text>
<text x="146.2" y="151.3" transform="rotate(-90 146.2 151.3)">0</text>
<text x="213.7" y="192">EXTENDER</text>
<text x="213.7" y="190.4">Schematic</text>
<text x="213.7" y="188.9">19&quot; rack DIN41617 31 pin Bus Extender</text>
<text x="213.7" y="196.6">1</text>
<text x="213.7" y="194.3">01.001.00.01.01.sch</text>
<text x="225.2" y="196.6">1</text>
<text x="244.4" y="196.6">Bert Timmerman</text>
<text x="244.4" y="194.3">20120929</text>
</g>
<g font-size="1.1">
<text x="45.1" y="58.1">1</text>
<text x="65.2" y="58.1" transform="rotate(-90 65.2 58.1)">2</text>
<text x="71.4" y="58.1" transform="rotate(-90 71.4 58.1)">1</text>
<text x="159.6" y="58.1">1</text>
<text x="45.1" y="65">4</text>
<text x="45.1" y="62.7">3</text>
<text x="45.1" y="60.4">2</text>
<text x="57.6" y="65" transform="rotate(-90 57.6 65)">2</text>
<text x="57.6" y="60.4" transform="rotate(-90 57.6 60.4)">2</text>
<text x="63.7" y="65" transform="rotate(-90 63.7 65)">1</text>
<text x="63.7" y="60.4" transform="rotate(-90 63.7 60.4)">1</text>
<text x="65.2" y="62.7" transform="rotate(-90 65.2 62.7)">2</text>
<text x="71.4" y="62.7" transform="rotate(-90 71.4 62.7)">1</text>
<text x="159.6" y="65">4</text>
<text x="159.6" y="60.4">2</text>
<text x="159.6" y="62.7">3</text>
<text x="45.1" y="71.9">7</text>
<text x="45.1" y="69.6">6</text>
<text x="45.1" y="67.3">5</text>
<text x="57.6" y="69.6" transform="rotate(-90 57.6 69.6)">2</text>
<text x="63.7" y="69.6" transform="rotate(-90 63.7 69.6)">1</text>
<text x="65.2" y="71.9" transform="rotate(-90 65.2 71.9)">2</text>
<text x="65.2" y="67.3" transform="rotate(-90 65.2 67.3)">2</text>
<text x="71.4" y="71.9" transform="rotate(-90 71.4 71.9)">1</text>
<text x="71.4" y="67.3" transform="rotate(-90 71.4 67.3)">1</text>
<text x="159.6" y="69.6">6</text>
<text x="159.6" y="71.9">7</text>
<text x="159.6" y="67.3">5</text>
<text x="45.1" y="76.5">9</text>
<text x="45.1" y="74.2">8</text>
<text x="57.6" y="74.2" transform="rotate(-90 57.6 74.2)">2</text>
<text x="63.7" y="74.2" transform="rotate(-90 63.7 74.2)">1</text>
<text x="66" y="76.5" transform="rotate(-90 66 76.5)">2</text>
<text x="72.1" y="76.5" transform="rotate(-90 72.1 76.5)">1</text>
<text x="159.6" y="74.2">8</text>
<text x="159.6" y="76.5">9</text>
<text x="44.4" y="81.1">11</text>
<text x="44.4" y="78.8">10</text>
<text x="44.4" y="83.4">12</text>
<text x="58.3" y="83.4" transform="rotate(-90 58.3 83.4)">2</text>
<text x="58.3" y="78.8" transform="rotate(-90 58.3 78.8)">2</text>
<text x="64.5" y="83.4" transform="rotate(-90 64.5 83.4)">1</text>
<text x="64.5" y="78.8" transform="rotate(-90 64.5 78.8)">1</text>
<text x="66" y="81.1" transform="rotate(-90 66 81.1)">2</text>
<text x="72.1" y="81.1" transform="rotate(-90 72.1 81.1)">1</text>
<text x="159.6" y="83.4">12</text>
<text x="159.6" y="78.8">10</text>
<text x="159.6" y="81.1">11</text>
<text x="44.4" y="85.7">13</text>
<text x="44.4" y="88">14</text>
<text x="58.3" y="88" transform="rotate(-90 58.3 88)">2</text>
<text x="64.5" y="88" transform="rotate(-90 64.5 88)">1</text>
<text x="66" y="85.7" transform="rotate(-90 66 85.7)">2</text>
<text x="72.1" y="85.7" transform="rotate(-90 72.1 85.7)">1</text>
<text x="159.6" y="88">14</text>
<text x="159.6" y="85.7">13</text>
<text x="44.4" y="94.9">17</text>
<text x="44.4" y="92.6">16</text>
<text x="44.4" y="90.3">15</text>
<text x="58.3" y="92.6" transform="rotate(-90 58.3 92.6)">2</text>
<text x="64.5" y="92.6" transform="rotate(-90 64.5 92.6)">1</text>
<text x="66" y="94.9" transform="rotate(-90 66 94.9)">2</text>
<text x="66" y="90.3" transform="rotate(-90 66 90.3)">2</text>
<text x="72.1" y="94.9" transform="rotate(-90 72.1 94.9)">1</text>
<text x="72.1" y="90.3" transform="rotate(-90 72.1 90.3)">1</text>
<text x="159.6" y="92.6">16</text>
<text x="159.6" y="94.9">17</text>
<text x="159.6" y="90.3">15</text>
<text x="44.4" y="101.8">20</text>
<text x="44.4" y="99.5">19</text>
<text x="44.4" y="97.2">18</text>
<text x="58.3" y="101.8" transform="rotate(-90 58.3 101.8)">2</text>
<text x="58.3" y="97.2" transform="rotate(-90 58.3 97.2)">2</text>
<text x="64.5" y="101.8" transform="rotate(-90 64.5 101.8)">1</text>
<text x="64.5" y="97.2" transform="rotate(-90 64.5 97.2)">1</text>
<text x="66" y="99.5" transform="rotate(-90 66 99.5)">2</text>
<text x="72.1" y="99.5" transform="rotate(-90 72.1 99.5)">1</text>
<text x="159.6" y="99.5">19</text>
<text x="159.6" y="101.8">20</text>
<text x="159.6" y="97.2">18</text>
<text x="44.4" y="106.4">22</text>
<text x="44.4" y="104.1">21</text>
<text x="58.3" y="106.4" transform="rotate(-90 58.3 106.4)">2</text>
<text x="64.5" y="106.4" transform="rotate(-90 64.5 106.4)">1</text>
<text x="66" y="104.1" transform="rotate(-90 66 104.1)">2</text>
<text x="72.1" y="104.1" transform="rotate(-90 72.1 104.1)">1</text>
<text x="159.6" y="104.1">21</text>
<text x="159.6" y="106.4">22</text>
<text x="44.4" y="113.3">25</text>
<text x="44.4" y="111">24</text>
<text x="44.4" y="108.7">23</text>
<text x="58.3" y="111" transform="rotate(-90 58.3 111)">2</text>
<text x="64.5" y="111" transform="rotate(-90 64.5 111)">1</text>
<text x="66" y="113.3" transform="rotate(-90 66 113.3)">2</text>
<text x="66" y="108.7" transform="rotate(-90 66 108.7)">2</text>
<text x="72.1" y="113.3" transform="rotate(-90 72.1 113.3)">1</text>
<text x="72.1" y="108.7" transform="rotate(-90 72.1 108.7)">1</text>
<text x="159.6" y="113.3">25</text>
<text x="159.6" y="108.7">23</text>
<text x="159.6" y="111">24</text>
<text x="44.4" y="115.6">26</text>
<text x="44.4" y="117.9">27</text>
<text x="58.3" y="115.6" transform="rotate(-90 58.3 115.6)">2</text>
<text x="64.5" y="115.6" transform="rotate(-90 64.5 115.6)">1</text>
<text x="66" y="117.9" transform="rotate(-90 66 117.9)">2</text>
<text x="72.1" y="117.9" transform="rotate(-90 72.1 117.9)">1</text>
<text x="159.6" y="117.9">27</text>
<text x="159.6" y="115.6">26</text>
<text x="44.4" y="120.2">28</text>
<text x="44.4" y="122.5">29</text>
<text x="44.4" y="124.8">30</text>
<text x="58.3" y="124.8" transform="rotate(-90 58.3 124.8)">2</text>
<text x="58.3" y="120.2" transform="rotate(-90 58.3 120.2)">2</text>
<text x="64.5" y="124.8" transform="rotate(-90 64.5 124.8)">1</text>
<text x="64.5" y="120.2" transform="rotate(-90 64.5 120.2)">1</text>
<text x="66" y="122.5" transform="rotate(-90 66 122.5)">2</text>
<text x="72.1" y="122.5" transform="rotate(-90 72.1 122.5)">1</text>
<text x="159.6" y="122.5">29</text>
<text x="159.6" y="124.8">30</text>
<text x="159.6" y="120.2">28</text>
<text x="44.4" y="127.1">31</text>
<text x="66" y="127.1" transform="rotate(-90 66 127.1)">2</text>
<text x="72.1" y="127.1" transform="rotate(-90 72.1 127.1)">1</text>
<text x="159.6" y="127.1">31</text>
<text x="209.1" y="192">TITLE</text>
<text x="209.1" y="194.3">FILE:</text>
<text x="209.1" y="196.6">PAGE</text>
<text x="222.2" y="196.6">OF</text>
<text x="236" y="194.3">REVISION:</text>
<text x="236" y="196.6">DRAWN BY:</text>
</g>
</svg>
